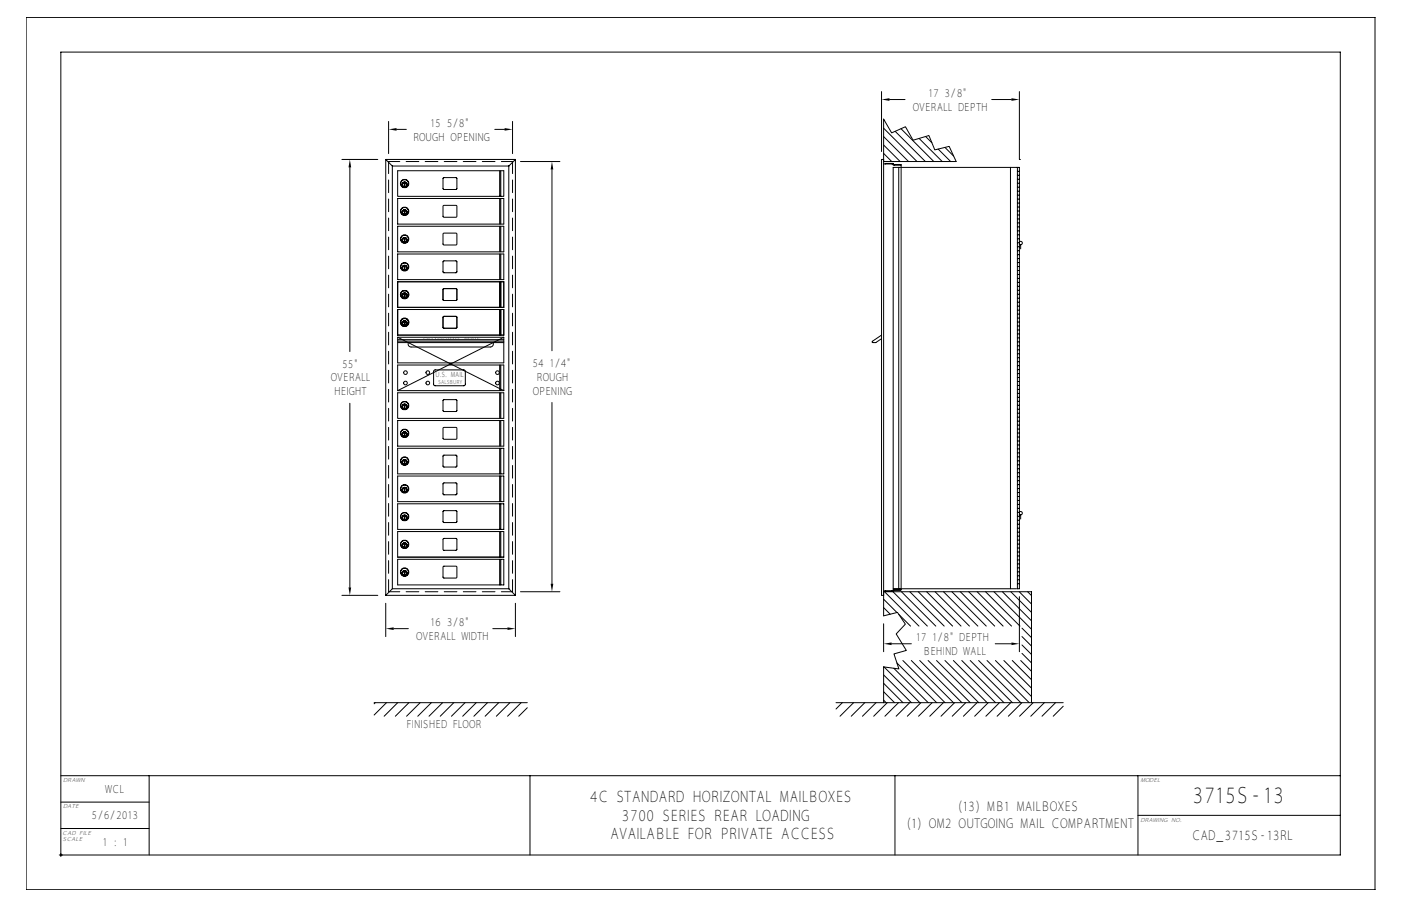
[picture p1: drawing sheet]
<svg xmlns="http://www.w3.org/2000/svg" width="432mm" height="279mm" viewBox="0 0 432 279" stroke-linecap="round" stroke-linejoin="round" font-family="sans-serif">
<g fill="none" stroke="#000" stroke-width=".31">
<path d="M8.1 5.4h415.7v269h-415.7zM119.8 37.5v9.9M122.2 39.9h3M152.5 39.9h3M158 37.5v9.9M271.7 28.2v18.5M272.3 39.5l10.3 10.3M272.3 36.9l.3 .3M274.1 30.7h4.8M277.7 39.7l10.1 10.1M305.7 30.7h6M314.2 28.2v21"/>
<path d="M105.4 49.2h11M107.8 51.6v56.8M118.9 49.2v134.4M118.9 49.2h40M118.9 49.2l2 2M120.9 51.2v130.4h35.9M120.9 51.2h35.9M122.6 52.7h32.7v7.9h-32.7zM124.2 56.6h1M124.6 56.7l.2 .7zM124.7 56.1v1M136.6 54.9h4.1v3.4h-4.1z"/>
<path d="M154 52.7v7.9M154.3 52.7v7.9M156.8 51.2v130.4M158.9 49.2v134.4l-2.1-2M158.9 49.2l-2.1 2M160.4 49.8h12.2M170.1 52.3v55.9M272.3 50.6l3-.2v.5h2.4M272.3 49.8h22.4l-2.2-4.7-4.4 1.1-1.8-4.4-4.9 1.4-2.3-4.1-4.3 1.9-2.5-4.3v153.2l4.3-1 2.4 3.6-2.8 3 3.1 5.1-3.8 1.1 1.5 4.6-4.7-.6v11M272.3 49.2h-.6v134.4h.6M272.3 47.3l2.5 2.5M272.3 44.7l5.1 5.1"/>
<path d="M272.3 42.1l7.7 7.7M272.8 50.6v-.2h2.1v.2M275.6 50.9v-.1h2.1v131.1M275.9 40.5l9.3 9.3M277 51.6v130M283.3 42.7l7.1 7.1M285.3 42.1l1.9 1.9M289.2 46l3.8 3.8M291.2 45.5l2.7 2.7M311.4 51.6v130M313.6 51.6v130h.6v-130h-38.9v130h38M313.6 52.8h.6"/>
<path d="M313.6 54.1h.6M313.6 55.3h.6M313.6 56.5h.6M313.6 57.7h.6M313.6 59h.6M314.2 49.2h.1M122.6 61.2h32.7v7.9h-32.7zM122.6 69.8h32.7v7.9h-32.7zM122.6 78.3h32.7v7.9h-32.7zM124.2 65.2h1M124.2 73.7h1M124.6 73.8v.7l.2-.7"/>
<path d="M124.6 65.2v.7l.2-.7M124.7 64.7v1M124.7 73.2v1M136.6 63.4h4.1v3.5h-4.1zM136.6 72h4.1v3.5h-4.1zM154 61.2v7.9M154 69.8v7.9M154 78.3v7.9M154.3 61.2v7.9M154.3 69.8v7.9M154.3 78.3v7.9M313.6 60.2h.6"/>
<path d="M313.6 61.4h.6M313.6 62.6h.6M313.6 63.9h.6M313.6 65.1h.6M313.6 66.3h.6M313.6 67.5h.6M313.6 68.7h.6M313.6 70h.6M313.6 71.2h.6M313.6 72.4h.6M313.6 73.6h.6M313.6 74.9h.6"/>
<path d="M313.6 76.1h.6M313.6 77.3h.6M313.6 78.5h.6M313.6 79.7h.6M314.2 74.6a.51 .51 0 0 1 .7 0 .51 .51 0 0 1 0 .7 .51 .51 0 0 1-.7 0M314.6 75.5v1.2M122.6 86.9h32.7v7.9h-32.7zM122.6 95.4h32.7v7.9h-32.7zM124.2 82.3h1M124.2 90.8h1M124.2 99.4h1M124.6 82.3l.2 .8z"/>
<path d="M124.6 90.9l.2 .7zM124.6 99.4l.2 .8zM124.7 81.8v1M124.7 90.4v.9M124.7 98.9v1M136.6 80.5h4.1v3.5h-4.1zM136.6 89.1h4.1v3.5h-4.1zM136.8 97.6h3.7l.3 .3-.1 3.2-3.9 .1M136.8 97.6l-.3 .3v3M154 86.9v7.9M154 95.4v7.9M154.3 86.9v7.9"/>
<path d="M154.3 95.4v7.9M313.6 81h.6M313.6 82.2h.6M313.6 83.4h.6M313.6 84.6h.6M313.6 85.9h.6M313.6 87.1h.6M313.6 88.3h.6M313.6 89.5h.6M313.6 90.8h.6M313.6 92h.6M313.6 93.2h.6"/>
<path d="M313.6 94.4h.6M313.6 95.6h.6M313.6 96.9h.6M313.6 98.1h.6M313.6 99.3h.6M122.6 104v7.9h32.7v-7.9M122.6 104l32.7 16.5M122.6 105.2h32.7M122.6 105.6h32.7M122.6 104.7h32.7M122.6 104h32.7M125.9 105.6a.95 .95 0 0 0 .8 1.4h24.4a.95 .95 0 0 0 .9-1.4"/>
<path d="M133.8 114.2l9.3-.1 .3 .5v4.1l-.5 .3-9-.1-.3-.4zM136.5 100.9l.3 .3M154 112.6v7.9M154.3 112.6v7.9M155.3 104l-32.7 16.5M271.7 103.3l-2.9 2.2 1.1 .1 1.8-1.1M313.6 100.5h.6M313.6 101.8h.6M313.6 103h.6M313.6 104.2h.6M313.6 105.4h.6M313.6 106.7h.6"/>
<path d="M313.6 107.9h.6M313.6 109.1h.6M313.6 110.3h.6M313.6 111.5h.6M313.6 112.8h.6M313.6 114h.6M313.6 115.2h.6M313.6 116.4h.6M313.6 117.7h.6M313.6 118.9h.6M107.8 124.4v56.8M122.6 121.1h32.7v7.9h-32.7z"/>
<path d="M122.6 120.5v-7.9h32.7v7.9M122.6 129.7h32.7v7.9h-32.7zM122.6 138.2h32.7v7.9h-32.7zM122.6 120.5h32.7M124.2 125.1h1M124.2 133.6h1M124.6 125.1l.2 .8zM124.6 133.7l.2 .7zM124.7 124.6v1M124.7 133.1v1M136.6 123.3h4.1v3.5h-4.1zM136.6 131.9h4.1v3.5h-4.1z"/>
<path d="M154 121.1v7.9M154 129.7v7.9M154 138.2v7.9M154.3 121.1v7.9M154.3 129.7v7.9M154.3 138.2v7.9M170.1 124.1v55.9M313.6 120.1h.6M313.6 121.3h.6M313.6 122.5h.6M313.6 123.8h.6M313.6 125h.6"/>
<path d="M313.6 126.2h.6M313.6 127.4h.6M313.6 128.7h.6M313.6 129.9h.6M313.6 131.1h.6M313.6 132.3h.6M313.6 133.6h.6M313.6 134.8h.6M313.6 136h.6M313.6 137.2h.6M313.6 138.4h.6M313.6 139.7h.6"/>
<path d="M122.6 146.8h32.7v7.9h-32.7zM122.6 155.4h32.7v7.9h-32.7zM124.2 142.2h1M124.2 150.8h1M124.2 159.3h1M124.6 142.2l.2 .8zM124.6 150.8l.2 .7zM124.6 159.4l.2 .7zM124.7 141.7v1M124.7 150.3v.9M124.7 158.8v1M136.6 140.5h4.1v3.4h-4.1z"/>
<path d="M136.6 149h4.1v3.5h-4.1zM136.6 157.6h4.1v3.5h-4.1zM154 146.8v7.9M154 155.4v7.9M154.3 146.8v7.9M154.3 155.4v7.9M313.6 140.9h.6M313.6 142.1h.6M313.6 143.3h.6M313.6 144.6h.6M313.6 145.8h.6M313.6 147h.6"/>
<path d="M313.6 148.2h.6M313.6 149.4h.6M313.6 150.7h.6M313.6 151.9h.6M313.6 153.1h.6M313.6 154.3h.6M313.6 155.6h.6M313.6 156.8h.6M313.6 158h.6M313.6 159.2h.6M314.2 157.9a.51 .51 0 0 1 .7 0 .51 .51 0 0 1 0 .7 .51 .51 0 0 1-.7 0M314.6 158.8v1.3"/>
<path d="M122.6 163.9h32.7v7.9h-32.7zM122.6 172.5h32.7v7.9h-32.7zM124.2 167.9h1M124.2 176.4h1M124.6 167.9l.2 .8zM124.6 176.5v.7l.2-.7M124.7 167.4v1M124.7 175.9v1M136.6 166.1h4.1v3.5h-4.1zM136.6 174.7h4.1v3.5h-4.1zM154 163.9v7.9M154 172.5v7.9"/>
<path d="M154.3 163.9v7.9M154.3 172.5v7.9M313.6 160.5h.6M313.6 161.7h.6M313.6 162.9h.6M313.6 164.1h.6M313.6 165.3h.6M313.6 166.6h.6M313.6 167.8h.6M313.6 169h.6M313.6 170.2h.6M313.6 171.5h.6"/>
<path d="M313.6 172.7h.6M313.6 173.9h.6M313.6 175.1h.6M313.6 176.3h.6M313.6 177.6h.6M313.6 178.8h.6M105.4 183.6h11M118.9 186v10.3M120.9 181.6l-2 2h40M121.3 193.9h4.6M151.9 193.9h4.5M158.9 186v10.3"/>
<path d="M160.4 182.5h12.2M272.3 182.5h45.6v34.2M272.3 182.2h2.7v.2M272.3 192.4v8.6M272.3 187.4l2.1 2M272.3 184.8l4.1 4.1M272.6 182.5l10.6 10.6M274.8 198.5h6.1M274.9 182.2v.2M275.2 182.5l10.6 10.6M275.3 181.6h2.4M275.6 181.9v.1h2.1v-.1"/>
<path d="M277 189.4l3.6 3.7M277.7 181.9h-2.4v.5h-2.5v-.2M277.8 182.5l10.6 10.6M280.4 182.5l10.6 10.6M283 182.5l10.6 10.6M285.6 182.5l10.6 10.6M288.2 182.5l10.6 10.6M290.8 182.5l10.6 10.6M293.4 182.5l10.6 10.6M296 182.5l10.6 10.6M298.6 182.5l10.6 10.6M301.2 182.5l10.6 10.6"/>
<path d="M303.8 182.5l10.6 10.6M306.4 182.5l11.5 11.5M306.7 198.5h5M308.9 182.5l9 9M311.5 182.5l6.4 6.4M313.6 180h.6M314.1 182.5l3.8 3.8M314.2 184v17M315 198.9l2.9 2.9M315 196.3l2.9 2.9M315 193.7l2.9 2.9M316.7 182.5l1.2 1.2"/>
<path d="M115.3 216.7h47.2M115.7 216.7l-.4 .3M119.1 216.7l-3.8 3.8M122.6 216.7l-4.2 4.2M126 216.7l-4.2 4.2M129.5 216.7l-4.2 4.2M132.9 216.7l-4.1 4.2M136.4 216.7l-4.2 4.2M139.9 216.7l-4.2 4.2M143.3 216.7l-4.2 4.2M146.8 216.7l-4.2 4.2M150.2 216.7l-4.1 4.2"/>
<path d="M153.7 216.7l-4.2 4.2M157.2 216.7l-4.2 4.2M160.6 216.7l-4.2 4.2M162.5 218.3l-2.6 2.6M257.7 216.7h70M259.6 216.7l-1.9 2M263.1 216.7l-4.2 4.2M266.5 216.7l-4.1 4.2M270 216.7l-4.2 4.2M272.3 215.9l.8 .8M272.3 213.3l3.4 3.4M272.3 210.7l6 6"/>
<path d="M272.3 208.1l8.6 8.6M272.5 205.7l11 11M273.5 216.7l-4.2 4.2M275.5 206.1l10.6 10.6M276.4 204.5l12.3 12.2M276.9 216.7l-4.2 4.2M278.3 203.7l13 13M280.4 216.7l-4.2 4.2M280.9 203.7l13 13M283.5 203.7l13 13M283.8 216.7l-4.2 4.2M286.1 203.7l13 13"/>
<path d="M287.3 216.7l-4.2 4.2M288.7 203.7l13 13M290.7 216.7l-4.1 4.2M291.2 203.7l13 13M293.8 203.7l13 13M294.2 216.7l-4.2 4.2M296.4 203.7l13 13M297.7 216.7l-4.2 4.2M299 203.7l13 13M301.1 216.7l-4.2 4.2M301.6 203.7l13 13M304.2 203.7l13 13"/>
<path d="M304.6 216.7l-4.2 4.2M306.8 203.7l11.1 11.1M308 216.7l-4.1 4.2M309.4 203.7l8.5 8.5M311.5 216.7l-4.2 4.2M312 203.7l5.9 5.9M314.6 203.7l3.3 3.3M315 216.7l-4.2 4.2M315 201.5l2.9 2.9M318.4 216.7l-4.2 4.2M321.9 216.7l-4.2 4.2M325.3 216.7l-4.1 4.2"/>
<path d="M327.7 217.8l-3.1 3.1M18.8 239.2h144.5M46 239.2v24.5M275.8 239.2h137.3M350.7 239.2v24.5M18.8 255.5h27.2M18.8 247.4h27.2M53.8 243.6l.7-.5 1.2-.3h55.3a2.68 2.68 0 0 1 2.6 2.7v6.3a2.68 2.68 0 0 1-2.6 2.7h-55.3a2.68 2.68 0 0 1-2.7-2.7v-6.7zM54.1 243.9l.5-.4 1.1-.3h55.3a2.3 2.3 0 0 1 2.3 2.3v6.3a2.3 2.3 0 0 1-2.3 2.3h-55.3a2.3 2.3 0 0 1-2.3-2.3v-6.7zM54.3 244.2l1.4-.6h55.3a1.91 1.91 0 0 1 1.9 1.9v6.3a1.91 1.91 0 0 1-1.9 1.9h-55.3a1.91 1.91 0 0 1-1.9-1.9v-6.3zM55 244.8l.7-.3h55.3l.6 .3 .3 .7v6.3l-.3 .7-.6 .3h-55.3l-.7-.3-.3-.7v-6.3zM55.1 249.8h1.2"/>
<path d="M55.1 249.4h5.9M55.1 246h56.5M55.1 245.6h56.5M55.1 251.7h56.5M55.1 251.4h56.5M55.1 246.4h1.7M55.1 246.8h1.4M55.1 247.2h1.3M55.1 247.5h1.2M55.1 247.9h1.2M55.1 248.3h1.2M55.1 248.7h1.4"/>
<path d="M55.1 249.1h1.6M55.1 250.2h1.3M55.1 250.6h1.4M55.1 251h1.8M55.1 245.2h56.4M55.1 252.1h56.4M55.6 244.9h55.5M55.6 252.4h55.5M55.7 244.9l-.4 .2-.2 .4v6.3l.2 .4 .4 .2M56.3 249.4a1.48 1.48 0 0 0 1.4 1.9M56.5 249.4l.2 1.1 .7 .5h3.9a1.52 1.52 0 0 0 1.2-1.4 1.52 1.52 0 0 0-1.2-1.5h-2.9l-.3-.3 .3-.3h2.3l.3 .4h1.5l-.1-1-.5-.5-4.2-.1a1.52 1.52 0 0 0-1.2 1.5 1.52 1.52 0 0 0 1.2 1.5h3l.3 .3-.3 .3h-2.3l-.3-.5M57.7 246.1a1.73 1.73 0 0 0-1.4 1.7 1.73 1.73 0 0 0 1.4 1.7"/>
<path d="M58.2 249.8h2.6M58.3 247.8h2.4M61.3 246.1a1.54 1.54 0 0 1 1.4 2h-.6l.4 .5 .2 1.1 1.9-3.5M62.2 246.4h2.3M62.3 248.3h1.2M62.5 246.8h1.8M62.6 248.7h.7M62.7 247.2h1.4M62.7 249.1h.4M62.7 247.5h1.2M62.7 247.9h1M64.2 251.1l.4-.9h2.7l.5 .9"/>
<path d="M64.2 251h3.5M64.4 250.6h3.1M64.8 246.3h2.4l2.5 4.7h-1.7l-.7-1.1h-2.7l-.6 1.1h-1.8zM66 247.3l.7 1.4h-1.5zM66 247.7l.3 .6h-.6zM67.3 246.2l2.4 4.4v-4.3M67.5 246.4h2.2M67.7 246.8h2M67.9 247.2h1.8M68.1 247.5h1.6M68.3 247.9h1.4M68.5 248.3h1.2"/>
<path d="M68.7 248.7h1M68.9 249.1h.8M69.1 249.4h.6M69.3 249.8h.4M69.9 246.3h1.5v3.6h3.9v1.1h-5.4zM71.6 246.8h3.9M71.6 247.2h3.7M71.6 247.5h3.7M71.6 247.9h3.7M71.6 248.3h3.7M71.6 248.7h3.8M75.5 251v-.4l.5 .5 .7 .2"/>
<path d="M75.8 246.4h-4.2v3h3.7M75.8 246.6l.9-.3h3.9l.7 .6 .2 1h-1.6l-.3-.4h-2.3l-.3 .3 .3 .3h3a1.52 1.52 0 0 1 1.2 1.5 1.52 1.52 0 0 1-1.2 1.4l-4.2-.1-.5-.4-.1-1.1h1.5l.3 .5h2.3l.3-.3-.3-.3h-2.9a1.56 1.56 0 0 1-.9-2.7zM76.7 246.1a1.75 1.75 0 0 0-1.5 1.2 1.75 1.75 0 0 0 .5 1.8h-4.1M77.2 249.8h2.6M77.4 249.4h2.2M77.5 247.5h2.1M77.5 247.9h2.1M80.3 246.1a1.54 1.54 0 0 1 1.4 2h-.7a1.77 1.77 0 0 1 .7 1.8 1.77 1.77 0 0 1-1.4 1.4M81.1 251h1.1M81.2 246.4h1M81.3 248.3h.9M81.5 250.6h.7"/>
<path d="M81.5 246.8h.7M81.5 248.7h.7M81.6 250.2h.6M81.6 247.2h.6M81.7 249.1h.5M81.7 249.8h.5M81.7 249.4h.5M81.7 247.5h.5M81.7 247.9h.5M82.2 246.3v4.7M84 247.4h2.6l.3 .4-.3 .3h-2.6zM84 249.2h2.6l.3 .4-.3 .3h-2.6z"/>
<path d="M84.2 247.6l2.5 .1-2.5 .2zM84.2 249.4l2.5 .2-2.5 .1zM87.1 246.1a1.62 1.62 0 0 1 1.3 2.4 1.69 1.69 0 0 1-1.2 2.8M87.1 246.3a1.44 1.44 0 0 1 1 2.3 1.49 1.49 0 0 1-.9 2.4h-4.8v-4.7h4.8M88 246.4h1.2M88.1 251h1.7M88.3 246.8h.9M88.4 250.6h1M88.5 248.3h.7M88.5 248.7h.7M88.5 247.2h.7M88.5 247.9h.7"/>
<path d="M88.5 247.5h.7M88.6 250.2h.7M88.6 249.1h.6M88.6 249.8h.6M88.6 249.4h.6M89.2 246.3v3.6a1.4 1.4 0 0 0 1.4 1.4M89.4 246.3h1.6v3.3l.3 .3 3-.1 .1-3.5h1.5l-.1 4.2-.5 .4-.6 .1-4.7-.1-.4-.4-.2-.6zM91.2 246.3l.1 3.4h2.9v-3.4M91.2 249.4h3M91.2 246.4h3M91.2 246.8h3M91.2 247.2h3"/>
<path d="M91.2 247.5h3M91.2 247.9h3M91.2 248.3h3M91.2 248.7h3M91.2 249.1h3M95.6 251h1.2M95.9 250.6h.9M96.1 250.2h.7M96.1 246.3v3.6a1.4 1.4 0 0 1-1.4 1.4M96.1 249.8h.7M96.1 249.4h.7M96.1 246.4h.7"/>
<path d="M96.1 246.8h.7M96.1 247.2h.7M96.1 247.5h.7M96.1 247.9h.7M96.1 248.3h.7M96.1 248.7h.7M96.1 249.1h.7M96.8 246.3v4.7M98.6 247.4h2.7l.2 1.1-.3 .2h-2.6zM98.8 247.6h2.4l.1 .8-2.5 .1zM98.8 247.9h2.5M98.8 248.3h2.5"/>
<path d="M98.8 250.2h2.5M98.8 250.6h2.5M98.8 251h2.5M101.3 250.2l-2.5-.1v.9M101.3 250.2v.8M101.8 246.1a1.4 1.4 0 0 1 1.4 1.4v1.1l1.6 .1M102.9 246.4l2.7 3.2v1.4M103 248.6v.2a.48 .48 0 0 0-.3 .5 .48 .48 0 0 0 .3 .4v1.3h-1.5v-.9l-.3-.2h-2.6v1.1h-1.6v-4.7h4.8l.9 .3a2.15 2.15 0 0 1 .3 2M103 246.3h2l1.6 1.8 1.6-1.8h2l-2.8 3.2v1.5h-1.6v-1.5zM103.1 249.4h2.4M103.1 249.1h2.1M103.2 247.2h.3"/>
<path d="M103.2 249.8h2.4M103.2 248.6l-.2 .7 .2 1.7M103.2 247.5h.6M103.2 247.9h1M103.2 248.3h1.3M103.2 250.2h2.4M103.2 250.6h2.4M103.2 251h2.4M105.2 246.1l1.4 1.6 1.4-1.6M105.4 246.4h2.4M105.8 246.8h1.7M106.1 247.2h1"/>
<path d="M106.4 247.5h.4M107.6 249.8h4M107.6 250.2h4M107.6 250.6h4M107.6 251h4M107.7 249.4h3.9M108 249.1h3.6M108.4 248.7h3.2M108.7 248.3h2.9M109 247.9h2.6M109.4 247.5h2.2M109.7 247.2h1.9"/>
<path d="M110 246.8h1.6M111 244.9l.4 .2 .2 .4v6.3l-.2 .4-.4 .2M111.6 246.4h-1.2l-2.8 3.2v1.4M350.7 251.4h62.4M18.3 263.7h394.8v-247.6h-394.3v248.1M163.3 263.7v-24.5h112.5v24.5"/>
<circle cx="124.7" cy="56.9" r=".73"/>
<circle cx="124.7" cy="56.9" r=".76"/>
<circle cx="124.7" cy="56.6" r="1.19"/>
<circle cx="124.7" cy="56.9" r=".7"/>
<circle cx="124.7" cy="56.6" r="1.28"/>
<circle cx="124.7" cy="74" r=".73"/>
<circle cx="124.7" cy="74" r=".76"/>
<circle cx="124.7" cy="74" r=".7"/>
<circle cx="124.7" cy="65.2" r="1.28"/>
<circle cx="124.7" cy="73.7" r="1.19"/>
<circle cx="124.7" cy="65.5" r=".73"/>
<circle cx="124.7" cy="65.5" r=".7"/>
<circle cx="124.7" cy="73.7" r="1.28"/>
<circle cx="124.7" cy="65.5" r=".76"/>
<circle cx="124.7" cy="65.2" r="1.19"/>
<circle cx="124.7" cy="82.6" r=".73"/>
<circle cx="124.7" cy="99.7" r=".73"/>
<circle cx="124.7" cy="82.6" r=".76"/>
<circle cx="124.7" cy="99.7" r=".76"/>
<circle cx="124.7" cy="82.3" r="1.19"/>
<circle cx="124.7" cy="99.4" r="1.19"/>
<circle cx="124.7" cy="82.6" r=".7"/>
<circle cx="124.7" cy="99.7" r=".7"/>
<circle cx="124.7" cy="91.1" r=".73"/>
<circle cx="124.7" cy="91.1" r=".7"/>
<circle cx="124.7" cy="90.8" r="1.28"/>
<circle cx="124.7" cy="99.4" r="1.28"/>
<circle cx="124.7" cy="82.3" r="1.28"/>
<circle cx="124.7" cy="91.1" r=".76"/>
<circle cx="124.7" cy="90.8" r="1.19"/>
<circle cx="125" cy="114.9" r=".56"/>
<circle cx="125" cy="118.1" r=".56"/>
<circle cx="131.9" cy="114.9" r=".56"/>
<circle cx="131.9" cy="118.1" r=".56"/>
<circle cx="153.3" cy="118.1" r=".56"/>
<circle cx="153.3" cy="114.9" r=".56"/>
<circle cx="124.7" cy="133.9" r=".73"/>
<circle cx="124.7" cy="125.4" r=".73"/>
<circle cx="124.7" cy="125.4" r=".76"/>
<circle cx="124.7" cy="133.9" r=".76"/>
<circle cx="124.7" cy="125.1" r="1.19"/>
<circle cx="124.7" cy="133.6" r="1.19"/>
<circle cx="124.7" cy="133.9" r=".7"/>
<circle cx="124.7" cy="125.4" r=".7"/>
<circle cx="124.7" cy="133.6" r="1.28"/>
<circle cx="124.7" cy="125.1" r="1.28"/>
<circle cx="124.7" cy="142.5" r=".76"/>
<circle cx="124.7" cy="151" r=".73"/>
<circle cx="124.7" cy="159.6" r=".73"/>
<circle cx="124.7" cy="142.5" r=".73"/>
<circle cx="124.7" cy="151" r=".76"/>
<circle cx="124.7" cy="159.6" r=".76"/>
<circle cx="124.7" cy="142.2" r="1.19"/>
<circle cx="124.7" cy="150.8" r="1.19"/>
<circle cx="124.7" cy="159.3" r="1.19"/>
<circle cx="124.7" cy="142.5" r=".7"/>
<circle cx="124.7" cy="151" r=".7"/>
<circle cx="124.7" cy="159.6" r=".7"/>
<circle cx="124.7" cy="142.2" r="1.28"/>
<circle cx="124.7" cy="150.8" r="1.28"/>
<circle cx="124.7" cy="159.3" r="1.28"/>
<circle cx="124.7" cy="176.7" r=".73"/>
<circle cx="124.7" cy="168.2" r=".73"/>
<circle cx="124.7" cy="176.7" r=".76"/>
<circle cx="124.7" cy="168.2" r=".76"/>
<circle cx="124.7" cy="167.9" r="1.19"/>
<circle cx="124.7" cy="176.4" r="1.19"/>
<circle cx="124.7" cy="176.7" r=".7"/>
<circle cx="124.7" cy="168.2" r=".7"/>
<circle cx="124.7" cy="176.4" r="1.28"/>
<circle cx="124.7" cy="167.9" r="1.28"/>
</g>
<path d="M119.8 39.9l2.4-.4v.8zM155.5 39.5l2.5 .4-2.5 .4zM271.7 30.7l2.4-.4v.8zM311.7 30.3l2.5 .4-2.5 .4zM107.8 49.2l.4 2.4h-.8zM170.1 49.8l.4 2.5h-.8zM107.4 181.2h.8l-.4 2.4zM118.9 193.9l2.4-.4v.8zM156.4 193.5l2.5 .4-2.5 .4zM169.7 180h.8l-.4 2.5zM272.3 198.5l2.5-.4v.8zM311.7 198.1l2.5 .4-2.5 .4z" fill="#000"/>
<path d="M119.8 182.5v-132.7M158 182.5v-132.7" fill="none" stroke="#000" stroke-width=".31" stroke-dasharray="3.9 2" stroke-dashoffset=".2"/>
<path d="M119.8 49.8h38.2M119.8 182.5h38.2" fill="none" stroke="#000" stroke-width=".31" stroke-dasharray="3.9 2" stroke-dashoffset=".5"/>
<path d="M47.7 240.7h114v20.8h-114z" fill-rule="evenodd" fill="#fff"/>
<text font-size="6.9" x="367.4" y="247.8">3715S-13</text>
<g font-size="4.8">
<text x="181.8" y="247.5">4C STANDARD HORIZONTAL MAILBOXES</text>
<text x="191.6" y="253.2">3700 SERIES REAR LOADING</text>
<text x="188" y="258.9">AVAILABLE FOR PRIVATE ACCESS</text>
</g>
<g font-size="4.1">
<text x="295.2" y="250">(13) MB1 MAILBOXES</text>
<text x="279.4" y="255.4">(1) OM2 OUTGOING MAIL COMPARTMENT</text>
<text x="367.3" y="259">CAD_3715S-13RL</text>
</g>
<g font-size="3.5">
<text x="286.1" y="29.9">17 3/8&quot;</text>
<text x="281.3" y="34.2">OVERALL DEPTH</text>
<text x="132.7" y="39.1">15 5/8&quot;</text>
<text x="127.3" y="43.4">ROUGH OPENING</text>
<text x="105.4" y="113.5">55&quot;</text>
<text x="164.1" y="113.3">54 1/4&quot;</text>
<text x="102" y="117.6">OVERALL</text>
<text x="165.4" y="117.6">ROUGH</text>
<text x="103" y="121.7">HEIGHT</text>
<text x="164.2" y="121.7">OPENING</text>
<text x="128.3" y="197.4">OVERALL WIDTH</text>
<text x="132.7" y="193.1">16 3/8&quot;</text>
<text x="282.4" y="197.7">17 1/8&quot; DEPTH</text>
<text x="284.5" y="202">BEHIND WALL</text>
<text x="125.3" y="224.5">FINISHED FLOOR</text>
<text x="32.4" y="244.5">WCL</text>
<text x="28.2" y="252.6">5/6/2013</text>
<text x="31.7" y="260.8">1 : 1</text>
</g>
<text font-size="2.2" x="134.3" y="116.4">U.S. MAIL</text>
<g font-size="1.8">
<text x="19.5" y="241.2">DRAWN</text>
<text x="351.5" y="241.2">MODEL</text>
<text x="19.5" y="249.3">DATE</text>
<text x="19.2" y="257.5">CAD FILE</text>
<text x="351.5" y="253.4">DRAWING NO.</text>
<text x="19.3" y="259.5">SCALE</text>
</g>
<text font-size="1.7" x="135.1" y="118.3">SALSBURY</text>
<g font-size=".5">
<text x="130.4" y="104.6">OUTGOING</text>
<text x="143" y="104.6">MAIL</text>
</g>
</svg>
